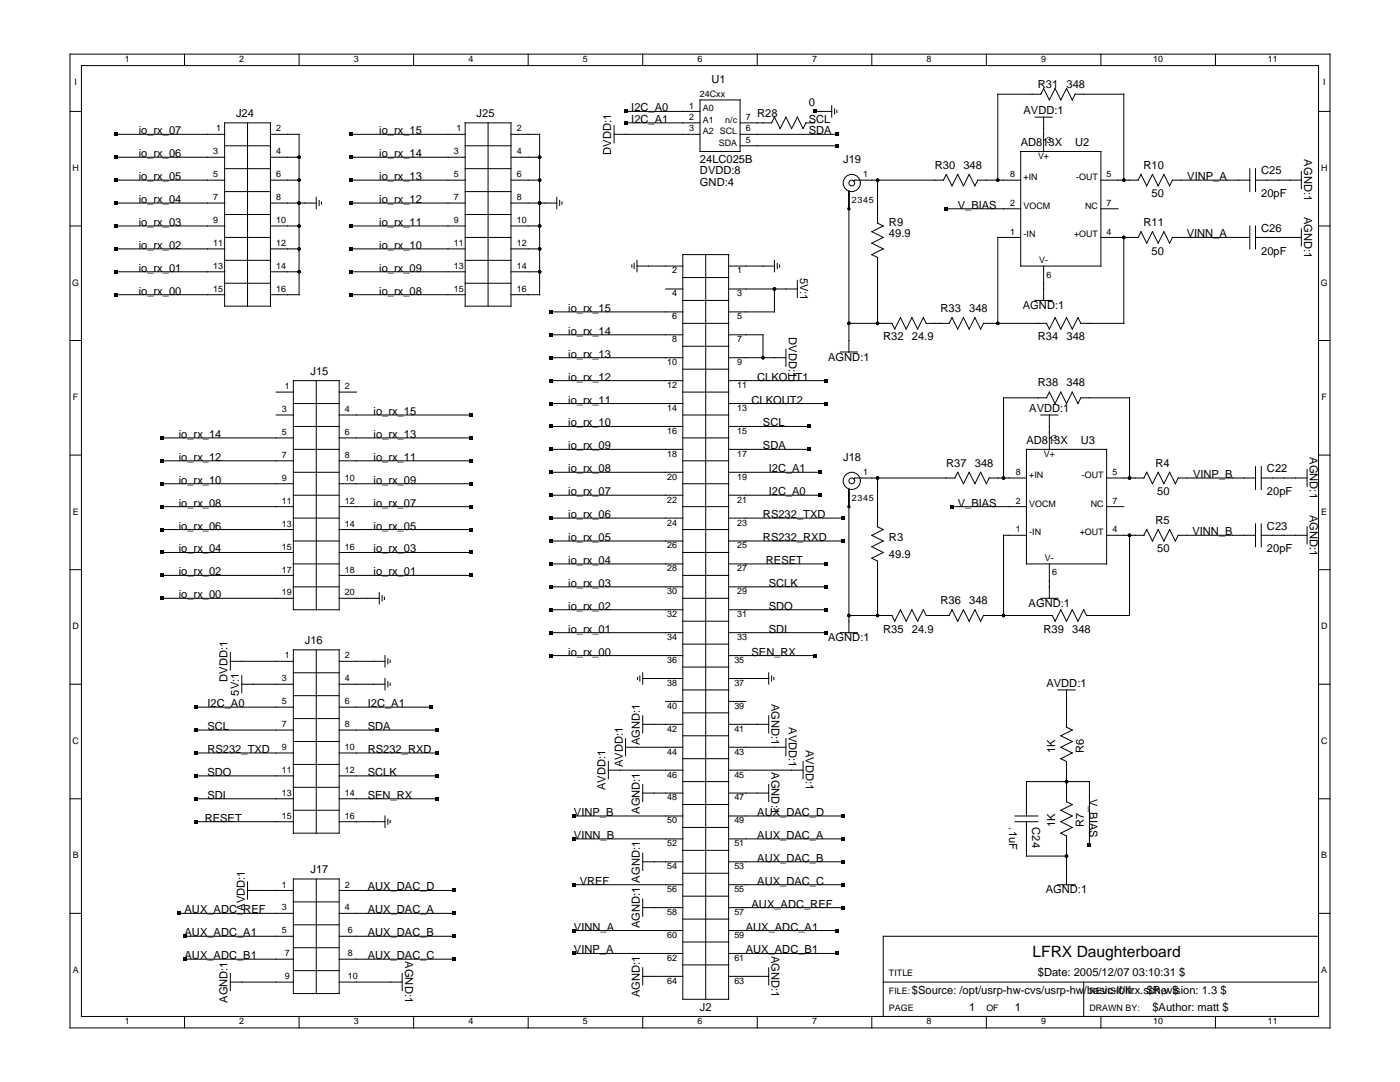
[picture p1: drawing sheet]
<svg xmlns="http://www.w3.org/2000/svg" width="279mm" height="216mm" viewBox="0 0 279 216" stroke-linecap="round" stroke-linejoin="round" font-family="sans-serif">
<g fill="none" stroke="#000" stroke-width=".2">
<path d="M14 10.8h251.4v194.3h-251.4zM16.3 13.1h246.8v189.7h-246.8zM36.8 10.8v2.3M59.7 10.8v2.3M82.5 10.8v2.3M105.4 10.8v2.3M128.3 10.8v2.3M139.7 19.9h8v10.3h-8zM151.1 10.8v2.3M174 10.8v2.3M196.8 10.8v2.3M207.7 18.8h-8.6v17.1"/>
<path d="M208.3 17.7l1.1 2.2 1.2-2.2 1.1 2.2 1.1-2.2 1.2 2.2 .6-1.1h9.7v17.1M208.3 17.7l-.6 1.1M219.7 10.8v2.3M242.6 10.8v2.3M14 22.2h2.3M23.1 26.8h21.7M23.1 35.9h21.7M23.1 31.4h21.7M44.8 29.1h9.2M44.8 24.5h9.2v36.6h-9.2zM44.8 33.7h9.2M44.8 38.2h9.2"/>
<path d="M49.4 24.5v36.6M54 26.8h5.7v32h-5.7M54 35.9h5.7M54 31.4h5.7M63.1 39.4v2.3M70 26.8h22.8M70 35.9h22.8M70 31.4h22.8M92.8 29.1h9.2M92.8 24.5h9.2v36.6h-9.2zM92.8 33.7h9.2M92.8 38.2h9.2"/>
<path d="M97.4 24.5v36.6M102 26.8h5.7v32h-5.7M102 35.9h5.7M102 31.4h5.7M111.1 39.4v2.3M122.6 26.8h17.1M122.6 25.1v3.4M124.8 22.2h14.9M124.8 24.5h14.9M147.7 29.1h19.4M147.7 26.8h19.4M147.7 24.5h6.3l.6-1.1 1.1 2.3 1.1-2.3 1.2 2.3 1.1-2.3 1.2 2.3 .5-1.2"/>
<path d="M160.8 24.5h1.8M162.6 22.2h3.4M166 21.1v2.3M166.6 21.7v1M167 22v.5M169.5 38.2l-.1 32M175.1 35.9v8.6M203.7 30.2h16v22.9h-16zM203.7 35.9h-8.6l-.5 1.2-1.2-2.3-1.1 2.3-1.2-2.3-1.1 2.3-1.1-2.3-.6 1.1h-17.7l-.2 .2M206.6 23.4h3.4M208.3 23.4v6.8M219.7 35.9h7.5"/>
<path d="M227.1 35.9l.6-1.1 1.2 2.3 1.1-2.3 1.1 2.3 1.2-2.3 1.1 2.3 .6-1.2h15.4M249.4 33.7v4.5M250.6 35.9h9.1M250.6 33.7v4.5M259.7 34.2v3.5M263.1 22.2h2.3M14 45.1h2.3M23.1 45.1h21.7M23.1 40.5h21.7M23.1 58.8h21.7M23.1 54.2h21.7M23.1 49.7h21.7"/>
<path d="M44.8 47.4h9.2M44.8 42.8h9.2M44.8 56.5h9.2M44.8 51.9h9.2M54 45.1h5.7M54 40.5h9.1M54 54.2h5.7M54 49.7h5.7M63.7 40v1M64.1 40.3v.4M70 45.1h22.8M70 40.5h22.8"/>
<path d="M70 58.8h22.8M70 54.2h22.8M70 49.7h22.8M92.8 47.4h9.2M92.8 42.8h9.2M92.8 56.5h9.2M92.8 51.9h9.2M102 45.1h5.7M102 40.5h9.1M102 54.2h5.7M102 49.7h5.7M111.7 40v1"/>
<path d="M112.2 40.3v.4M126.1 52.9v.4M126.6 52.6v1M127.1 53.1h9.2M127.1 51.9v2.3M132.8 57.7h3.5M136.3 50.8h9.1v148.6h-9.1zM136.3 55.4h9.1M136.3 59.9h9.1M140.8 50.8v148.6M145.4 53.1h9.2M145.4 57.7h13.7"/>
<path d="M154.6 57.7v4.5h-9.2M154.6 51.9v2.3M155.1 52.6v1M155.6 52.9v.4M159.1 55.9v3.5M175.1 44.5l1.2 .6-2.3 1.1 2.3 1.2-2.3 1.1 2.3 1.2-2.3 1.1 1.1 .6v13.1M188.8 41.7h14.9M203.7 47.4h-4.6v17.1M206.6 59.9h3.4M208.3 53.1v6.8M219.7 47.4h7.5M219.7 41.7h3.4"/>
<path d="M224.3 47.4v17.1h-8.6l-.6-1.1-1.1 2.3-1.2-2.3-1.1 2.3-1.1-2.3-1.2 2.3M227.1 47.4l.6-1.2 1.2 2.3 1.1-2.3 1.1 2.3 1.2-2.3 1.1 2.3 .6-1.1h15.4M249.4 45.1v4.6M250.6 47.4h9.1M250.6 45.1v4.6M259.7 45.7v3.4M263.1 45.1h2.3M14 67.9h2.3M55.1 78.2h3.4M58.5 76h9.2v45.7h-9.2zM63.1 76v45.7M67.7 78.2h3.4"/>
<path d="M110 62.2h26.3M110 66.8h26.3M110 71.4h26.3M110 76h26.3M136.3 78.2h9.1M136.3 69.1h9.1M136.3 64.5h9.1M136.3 73.7h9.1M145.4 66.8h6.9v4.6M145.4 71.4h11.4M145.4 76h19.4M156.8 69.7v3.4"/>
<path d="M167.7 70.2h3.4M169.4 64.5h8.6M178 64.5l.6 1.2 1.1-2.3 1.1 2.3 1.2-2.3 1.1 2.3 1.2-2.3 .5 1.1h4.6M189.4 64.5l.6-1.1 1.1 2.3 1.2-2.3 1.1 2.3 1.2-2.3 1.1 2.3 .6-1.2h12.6l.5 1.2M209.4 78.2l1.2 2.3 1.1-2.3 1.1 2.3 1.2-2.3 1.1 2.3 .6-1.1h9.7v16M209.4 78.2l-.5 1.2h-8.6v16M263.1 67.9h2.3M14 90.8h2.3M32.3 92h26.2M32.3 87.4h26.2M32.3 96.5h26.2M55.1 82.8h3.4"/>
<path d="M58.5 80.5h9.2M58.5 85.1h9.2M58.5 89.7h9.2M58.5 94.2h9.2M58.5 98.8h9.2M67.7 92h26.3M67.7 87.4h26.3M67.7 96.5h26.3M67.7 82.8h26.3M110 80.5h26.3M110 85.1h26.3M110 89.7h26.3"/>
<path d="M110 94.2h26.3M110 98.8h26.3M136.3 92h9.1M136.3 87.4h9.1M136.3 96.5h9.1M136.3 82.8h9.1M145.4 80.5h19.4M145.4 85.1h16M145.4 89.7h16M145.4 94.2h18.3M145.4 98.8h18.3M169.5 97.6l-.1 28.6"/>
<path d="M175.1 95.4v9.7M190.6 95.4l.5-1.2 1.2 2.3 1.1-2.3 1.2 2.3 1.1-2.3 1.1 2.3 .6-1.1h7.4M190.6 95.4h-20l-.2 .2M204.8 89.7h16.1v22.8h-16.1zM207.7 82.8h3.4M209.4 82.8v6.9M220.9 95.4h7.4M228.3 95.4l.6-1.2 1.1 2.3 1.1-2.3 1.2 2.3 1.1-2.3 1.2 2.3 .5-1.1h15.5M250.6 93.1v4.6M251.7 95.4h9.2M251.7 93.1v4.6M260.9 93.7v3.4"/>
<path d="M263.1 90.8h2.3M14 113.7h2.3M32.3 105.7h26.2M32.3 101.1h26.2M32.3 114.8h26.2M32.3 119.4h26.2M32.3 110.2h26.2M58.5 103.4h9.2M58.5 108h9.2M58.5 112.5h9.2M58.5 117.1h9.2M67.7 105.7h26.3"/>
<path d="M67.7 101.1h26.3M67.7 114.8h26.3M67.7 119.4h8M67.7 110.2h26.3M75.7 118.2v2.3M76.3 118.9v1M76.7 119.2v.4M110 103.4h26.3M110 108h26.3M110 112.5h26.3M110 117.1h26.3M136.3 105.7h9.1"/>
<path d="M136.3 101.1h9.1M136.3 114.8h9.1M136.3 119.4h9.1M136.3 110.2h9.1M145.4 103.4h22.9M145.4 108h22.9M145.4 112.5h19.4M145.4 117.1h19.4M175.1 105.1l1.2 .6-2.3 1.1 2.3 1.2-2.3 1.1 2.3 1.1-2.3 1.2 1.1 .6v10.8M190 101.1h14.8M204.8 106.8h-4.5v16M207.7 119.4h3.4"/>
<path d="M209.4 112.5v6.9M220.9 101.1h3.4M220.9 106.8h7.4M225.4 106.8v16h-8.5l-.6-1.1-1.2 2.3-1.1-2.3-1.2 2.3-1.1-2.3-1.1 2.3M228.3 106.8l.6-1.1 1.1 2.3 1.1-2.3 1.2 2.3 1.1-2.3 1.2 2.3 .5-1.2h15.5M250.6 104.5v4.6M251.7 106.8h9.2M251.7 104.5v4.6M260.9 105.1v3.4M263.1 113.7h2.3M14 136.5h2.3M46 130.2v3.5"/>
<path d="M46 132h12.5M48.3 136.5h10.2M48.3 134.8v3.4M58.5 129.7h9.2v36.5h-9.2zM58.5 138.8h9.2M58.5 134.2h9.2M63.1 129.7v36.5M67.7 136.5h9.1M67.7 132h9.1M76.8 130.8v2.3M76.8 135.4v2.3M77.4 131.4v1.1"/>
<path d="M77.4 136v1M77.9 131.7v.5M77.9 136.3v.5M110 121.7h26.3M110 126.2h26.3M110 130.8h26.3M127.2 135.2v.4M127.7 134.9v1M128.3 135.4h8M128.3 134.2v2.3M132.8 140h3.5M136.3 124h9.1"/>
<path d="M136.3 128.5h9.1M136.3 133.1h9.1M136.3 137.7h9.1M145.4 121.7h19.4M145.4 126.2h19.4M145.4 130.8h17.2M145.4 135.4h8M145.4 140h3.4M153.4 134.2v2.3M154 134.9v1M154.4 135.2v.4M167.7 126.2h3.4"/>
<path d="M169.4 122.8h8.6M178 122.8l.6 1.2 1.1-2.3 1.1 2.3 1.2-2.3 1.1 2.3 1.2-2.3 .5 1.1h4.6M189.4 122.8l.6-1.1 1.1 2.3 1.2-2.3 1.1 2.3 1.2-2.3 1.1 2.3 .6-1.2h13.7l.6 1.2M211.1 137.7h3.5M212.8 137.7v7.4M263.1 136.5h2.3M14 159.4h2.3M39.1 159.4h19.4M39.1 141.1h19.4M39.1 150.2h19.4M39.1 145.7h19.4M39.1 154.8h19.4"/>
<path d="M58.5 143.4h9.2M58.5 148h9.2M58.5 157.1h9.2M58.5 152.5h9.2M67.7 159.4h19.4M67.7 141.1h18.3M67.7 150.2h19.4M67.7 145.7h19.4M67.7 154.8h19.4M121.4 153.7h14.9M121.4 152v3.4M124.8 149.1h11.5"/>
<path d="M124.8 147.4v3.4M128.3 144.5h8M128.3 158.2h8M128.3 142.8v3.4M128.3 156.5v3.5M136.3 142.2h9.1M136.3 146.8h9.1M136.3 151.4h9.1M136.3 156h9.1M145.4 144.5h8M145.4 149.1h11.4M145.4 153.7h14.9"/>
<path d="M145.4 158.2h8M153.4 142.8v3.4M153.4 156.5v3.5M156.8 147.4v3.4M160.3 152v3.4M212.8 145.1l1.2 .6-2.3 1.1 2.3 1.2-2.3 1.1 2.3 1.1-2.3 1.2 1.1 .6v8M212.8 160l1.2 .5-2.3 1.2 2.3 1.1-2.3 1.2 2.3 1.1-2.3 1.1 1.1 .6v9.7M263.1 159.4h2.3M39.1 164h19.4M49.4 177.7h9.1M49.4 176v3.4M58.5 175.4h9.2v22.9h-9.2z"/>
<path d="M58.5 180h9.2M58.5 161.7h9.2M63.1 175.4v22.9M67.7 164h9.1M67.7 177.7h22.8M76.8 162.8v2.3M77.4 163.4v1.1M77.9 163.7v.5M114.6 162.8h21.7M114.6 167.4h21.7M114.6 176.5h21.7M128.3 172h8"/>
<path d="M128.3 170.2v3.5M128.3 179.4v3.4M136.3 160.5h9.1M136.3 165.1h9.1M136.3 169.7h9.1M136.3 174.2h9.1M136.3 178.8h9.1M145.4 162.8h22.9M145.4 167.4h22.9M145.4 172h22.9M145.4 176.5h22.9M202.6 162.8h4.5"/>
<path d="M202.6 164h4.5M204.8 162.8v-6.8h12.6v12.5M204.8 164v6.8h8M211.1 176.5h3.5M14 182.2h2.3M35.7 182.2h22.8M36.8 186.8h21.7M36.8 191.4h21.7M46 196h12.5M46 194.3v3.4M58.5 184.5h9.2M58.5 189.1h9.2"/>
<path d="M58.5 193.7h9.2M67.7 186.8h22.8M67.7 196h12.6M67.7 182.2h22.8M67.7 191.4h22.8M80.3 194.3v3.4M114.6 185.7h21.7M114.6 190.3h21.7M128.3 181.1h8M128.3 194.8h8M128.3 193.1v3.4M136.3 183.4h9.1"/>
<path d="M136.3 192.5h9.1M136.3 188h9.1M145.4 181.1h22.9M145.4 185.7h21.7M145.4 190.3h21.7M145.4 194.8h8M153.4 193.1v3.4M176.3 196h86.8M216.3 196v6.8M263.1 186.8h-86.8v16M263.1 182.2h2.3M36.8 202.8v2.3"/>
<path d="M59.7 202.8v2.3M82.5 202.8v2.3M105.4 202.8v2.3M128.3 202.8v2.3M151.1 202.8v2.3M174 202.8v2.3M196.8 202.8v2.3M219.7 202.8v2.3M242.6 202.8v2.3"/>
<circle cx="170" cy="36.5" r="1.71"/>
<circle cx="170" cy="36.5" r=".57"/>
<circle cx="170" cy="96" r="1.71"/>
<circle cx="170" cy="96" r=".57"/>
</g>
<g fill="#000">
<path d="M22.8 35.6h.7v.7h-.7zM22.8 26.5h.7v.6h-.7zM22.8 31h.7v.7h-.7zM69.6 26.5h.7v.6h-.7zM69.6 35.6h.7v.7h-.7zM69.6 31h.7v.7h-.7zM124.5 24.2h.7v.7h-.7zM124.5 21.9h.7v.7h-.7zM162.2 21.9h.7v.7h-.7zM166.8 26.5h.7v.6h-.7zM166.8 28.7h.7v.7h-.7zM22.8 44.7h.7v.7h-.7z"/>
<path d="M22.8 53.9h.7v.7h-.7zM22.8 49.3h.7v.7h-.7zM22.8 40.2h.7v.7h-.7zM22.8 58.5h.7v.6h-.7zM69.6 44.7h.7v.7h-.7zM69.6 53.9h.7v.7h-.7zM69.6 40.2h.7v.7h-.7zM69.6 58.5h.7v.6h-.7zM69.6 49.3h.7v.7h-.7zM188.5 41.3h.7v.7h-.7zM109.6 61.9h.7v.7h-.7zM109.6 66.5h.7v.7h-.7z"/>
<path d="M109.6 71h.7v.7h-.7zM109.6 75.6h.7v.7h-.7zM164.5 75.6h.7v.7h-.7zM31.9 96.2h.7v.7h-.7zM31.9 91.6h.7v.7h-.7zM31.9 87h.7v.7h-.7zM93.6 96.2h.7v.7h-.7zM93.6 91.6h.7v.7h-.7zM93.6 87h.7v.7h-.7zM93.6 82.5h.7v.7h-.7zM109.6 80.2h.7v.7h-.7zM109.6 93.9h.7v.7h-.7z"/>
<path d="M109.6 84.8h.7v.6h-.7zM109.6 89.3h.7v.7h-.7zM109.6 98.5h.7v.7h-.7zM161.1 84.8h.7v.6h-.7zM161.1 89.3h.7v.7h-.7zM163.4 93.9h.6v.7h-.6zM163.4 98.5h.6v.7h-.6zM164.5 80.2h.7v.7h-.7zM31.9 119h.7v.7h-.7zM31.9 114.5h.7v.7h-.7zM31.9 109.9h.7v.7h-.7zM31.9 105.3h.7v.7h-.7z"/>
<path d="M31.9 100.8h.7v.6h-.7zM93.6 114.5h.7v.7h-.7zM93.6 109.9h.7v.7h-.7zM93.6 105.3h.7v.7h-.7zM93.6 100.8h.7v.6h-.7zM109.6 107.6h.7v.7h-.7zM109.6 103h.7v.7h-.7zM109.6 112.2h.7v.7h-.7zM109.6 116.8h.7v.6h-.7zM164.5 116.8h.7v.6h-.7zM164.5 112.2h.7v.7h-.7zM167.9 107.6h.7v.7h-.7z"/>
<path d="M167.9 103h.7v.7h-.7zM189.6 100.8h.7v.6h-.7zM109.6 121.3h.7v.7h-.7zM109.6 130.5h.7v.7h-.7zM109.6 125.9h.7v.7h-.7zM162.2 130.5h.7v.7h-.7zM164.5 121.3h.7v.7h-.7zM164.5 125.9h.7v.7h-.7zM38.8 145.3h.7v.7h-.7zM38.8 149.9h.7v.7h-.7zM38.8 159h.7v.7h-.7zM38.8 154.5h.7v.7h-.7z"/>
<path d="M38.8 140.8h.7v.6h-.7zM85.6 140.8h.7v.6h-.7zM86.8 145.3h.7v.7h-.7zM86.8 149.9h.7v.7h-.7zM86.8 159h.7v.7h-.7zM86.8 154.5h.7v.7h-.7zM38.8 163.6h.7v.7h-.7zM90.2 177.3h.7v.7h-.7zM114.2 162.5h.7v.7h-.7zM114.2 167h.7v.7h-.7zM114.2 176.2h.7v.7h-.7zM167.9 167h.7v.7h-.7z"/>
<path d="M167.9 171.6h.7v.7h-.7zM167.9 176.2h.7v.7h-.7zM167.9 162.5h.7v.7h-.7zM217.1 168.2h.7v.7h-.7zM35.3 181.9h.7v.7h-.7zM36.5 191.1h.7v.6h-.7zM36.5 186.5h.7v.7h-.7zM90.2 191.1h.7v.6h-.7zM90.2 186.5h.7v.7h-.7zM90.2 181.9h.7v.7h-.7zM114.2 189.9h.7v.7h-.7zM114.2 185.3h.7v.7h-.7z"/>
<path d="M166.8 185.3h.7v.7h-.7zM166.8 189.9h.7v.7h-.7zM167.9 180.8h.7v.7h-.7z"/>
<circle cx="59.7" cy="35.9" r=".34"/>
<circle cx="59.7" cy="31.4" r=".34"/>
<circle cx="107.7" cy="35.9" r=".34"/>
<circle cx="107.7" cy="31.4" r=".34"/>
<circle cx="175.1" cy="35.9" r=".34"/>
<circle cx="199.1" cy="35.9" r=".34"/>
<circle cx="224.3" cy="35.9" r=".34"/>
<circle cx="59.7" cy="40.5" r=".34"/>
<circle cx="59.7" cy="54.2" r=".34"/>
<circle cx="59.7" cy="49.7" r=".34"/>
<circle cx="59.7" cy="45.1" r=".34"/>
<circle cx="107.7" cy="40.5" r=".34"/>
<circle cx="107.7" cy="54.2" r=".34"/>
<circle cx="107.7" cy="49.7" r=".34"/>
<circle cx="107.7" cy="45.1" r=".34"/>
<circle cx="154.6" cy="57.7" r=".34"/>
<circle cx="169.4" cy="41.7" r=".34"/>
<circle cx="224.3" cy="47.4" r=".34"/>
<circle cx="152.3" cy="71.4" r=".34"/>
<circle cx="169.4" cy="64.5" r=".34"/>
<circle cx="175.1" cy="64.5" r=".34"/>
<circle cx="199.1" cy="64.5" r=".34"/>
<circle cx="175.1" cy="95.4" r=".34"/>
<circle cx="200.3" cy="95.4" r=".34"/>
<circle cx="225.4" cy="95.4" r=".34"/>
<circle cx="169.4" cy="101.1" r=".34"/>
<circle cx="225.4" cy="106.8" r=".34"/>
<circle cx="169.4" cy="122.8" r=".34"/>
<circle cx="175.1" cy="122.8" r=".34"/>
<circle cx="200.3" cy="122.8" r=".34"/>
<circle cx="212.8" cy="156" r=".34"/>
<circle cx="212.8" cy="170.8" r=".34"/>
</g>
<text font-size="3.1" x="206.1" y="191">LFRX Daughterboard</text>
<g font-size="2.2">
<text x="142" y="16.5">U1</text>
<text x="207.1" y="17.7">R31</text>
<text x="212.8" y="17.7">348</text>
<text x="47.1" y="23.4">J24</text>
<text x="95.1" y="23.4">J25</text>
<text x="126" y="22.2">I2C_A0</text>
<text x="151.1" y="23.4">R28</text>
<text x="161.4" y="21.1">0</text>
<text x="204.3" y="22.8">AVDD:1</text>
<text x="27.7" y="26.8">io_rx_07</text>
<text x="75.7" y="26.8">io_rx_15</text>
<text x="126" y="24.5">I2C_A1</text>
<text x="161.4" y="24.5">SCL</text>
<text x="161.4" y="26.8">SDA</text>
<text x="203.7" y="29.1">AD813X</text>
<text x="214.6" y="29.1">U2</text>
<text x="27.7" y="35.9">io_rx_05</text>
<text x="27.7" y="31.4">io_rx_06</text>
<text x="75.7" y="35.9">io_rx_13</text>
<text x="75.7" y="31.4">io_rx_14</text>
<text x="122" y="30.9" transform="rotate(-90 122 30.9)">DVDD:1</text>
<text x="139.7" y="32.5">24LC025B</text>
<text x="139.7" y="34.8">DVDD:8</text>
<text x="168.3" y="32.5">J19</text>
<text x="186.6" y="33.7">R30</text>
<text x="192.3" y="33.7">348</text>
<text x="228.2" y="33.7">R10</text>
<text x="236.9" y="35.9">VINP_A</text>
<text x="251.7" y="34.8">C25</text>
<text x="260.3" y="31.8" transform="rotate(90 260.3 31.8)">AGND:1</text>
<text x="27.7" y="40.5">io_rx_04</text>
<text x="75.7" y="40.5">io_rx_12</text>
<text x="139.7" y="37.1">GND:4</text>
<text x="191.1" y="41.7">V_BIAS</text>
<text x="229.8" y="39.4">50</text>
<text x="251.7" y="39.4">20pF</text>
<text x="27.7" y="45.1">io_rx_03</text>
<text x="75.7" y="45.1">io_rx_11</text>
<text x="177.4" y="45.1">R9</text>
<text x="177.4" y="47.4">49.9</text>
<text x="228.2" y="45.1">R11</text>
<text x="236.8" y="47.4">VINN_A</text>
<text x="251.7" y="46.2">C26</text>
<text x="260.3" y="43.2" transform="rotate(90 260.3 43.2)">AGND:1</text>
<text x="27.7" y="49.7">io_rx_02</text>
<text x="75.7" y="49.7">io_rx_10</text>
<text x="229.8" y="50.8">50</text>
<text x="251.7" y="50.8">20pF</text>
<text x="27.7" y="54.2">io_rx_01</text>
<text x="27.7" y="58.8">io_rx_00</text>
<text x="75.7" y="54.2">io_rx_09</text>
<text x="75.7" y="58.8">io_rx_08</text>
<text x="159.7" y="55.4" transform="rotate(90 159.7 55.4)">5V:1</text>
<text x="113.4" y="62.2">io_rx_15</text>
<text x="187.7" y="62.2">R33</text>
<text x="193.4" y="62.2">348</text>
<text x="204.1" y="61.7">AGND:1</text>
<text x="113.4" y="66.8">io_rx_14</text>
<text x="113.4" y="71.4">io_rx_13</text>
<text x="157.4" y="67.3" transform="rotate(90 157.4 67.3)">DVDD:1</text>
<text x="165.3" y="71.9">AGND:1</text>
<text x="176.3" y="67.9">R32</text>
<text x="182" y="67.9">24.9</text>
<text x="207.1" y="67.9">R34</text>
<text x="212.8" y="67.9">348</text>
<text x="62" y="74.8">J15</text>
<text x="113.4" y="76">io_rx_12</text>
<text x="151.1" y="76">CLKOUT1</text>
<text x="207.1" y="77.1">R38</text>
<text x="212.8" y="77.1">348</text>
<text x="74.5" y="82.8">io_rx_15</text>
<text x="113.4" y="80.5">io_rx_11</text>
<text x="150" y="80.5">CLKOUT2</text>
<text x="205.4" y="82.2">AVDD:1</text>
<text x="35.7" y="87.4">io_rx_14</text>
<text x="74.5" y="87.4">io_rx_13</text>
<text x="113.4" y="85.1">io_rx_10</text>
<text x="113.4" y="89.7">io_rx_09</text>
<text x="152.3" y="85.1">SCL</text>
<text x="152.3" y="89.7">SDA</text>
<text x="204.8" y="88.5">AD813X</text>
<text x="215.7" y="88.5">U3</text>
<text x="35.7" y="92">io_rx_12</text>
<text x="74.5" y="92">io_rx_11</text>
<text x="113.4" y="94.2">io_rx_08</text>
<text x="153.4" y="94.2">I2C_A1</text>
<text x="168.3" y="92">J18</text>
<text x="188.8" y="93.1">R37</text>
<text x="194.6" y="93.1">348</text>
<text x="230.6" y="93.1">R4</text>
<text x="238.1" y="95.4">VINP_B</text>
<text x="252.9" y="94.2">C22</text>
<text x="261.4" y="91.2" transform="rotate(90 261.4 91.2)">AGND:1</text>
<text x="35.7" y="101.1">io_rx_08</text>
<text x="35.7" y="96.5">io_rx_10</text>
<text x="74.5" y="101.1">io_rx_07</text>
<text x="74.5" y="96.5">io_rx_09</text>
<text x="113.4" y="98.8">io_rx_07</text>
<text x="153.4" y="98.8">I2C_A0</text>
<text x="191.1" y="101.1">V_BIAS</text>
<text x="231" y="98.8">50</text>
<text x="252.9" y="98.8">20pF</text>
<text x="35.7" y="105.7">io_rx_06</text>
<text x="74.5" y="105.7">io_rx_05</text>
<text x="113.4" y="108">io_rx_05</text>
<text x="113.4" y="103.4">io_rx_06</text>
<text x="152.3" y="108">RS232_RXD</text>
<text x="152.3" y="103.4">RS232_TXD</text>
<text x="177.4" y="108">R3</text>
<text x="230.6" y="104.5">R5</text>
<text x="238" y="106.8">VINN_B</text>
<text x="252.9" y="105.7">C23</text>
<text x="261.4" y="102.7" transform="rotate(90 261.4 102.7)">AGND:1</text>
<text x="35.7" y="110.2">io_rx_04</text>
<text x="74.5" y="110.2">io_rx_03</text>
<text x="113.4" y="112.5">io_rx_04</text>
<text x="152.9" y="112.5">RESET</text>
<text x="177.4" y="111.4">49.9</text>
<text x="231" y="110.2">50</text>
<text x="252.9" y="110.2">20pF</text>
<text x="35.7" y="119.4">io_rx_00</text>
<text x="35.7" y="114.8">io_rx_02</text>
<text x="74.5" y="114.8">io_rx_01</text>
<text x="113.4" y="117.1">io_rx_03</text>
<text x="153.4" y="117.1">SCLK</text>
<text x="113.4" y="121.7">io_rx_02</text>
<text x="153.4" y="121.7">SDO</text>
<text x="187.7" y="120.5">R36</text>
<text x="193.4" y="120.5">348</text>
<text x="205.3" y="121.1">AGND:1</text>
<text x="60.8" y="128.5">J16</text>
<text x="113.4" y="130.8">io_rx_00</text>
<text x="113.4" y="126.2">io_rx_01</text>
<text x="150" y="130.8">SEN_RX</text>
<text x="153.4" y="126.2">SDI</text>
<text x="165.3" y="127.9">AGND:1</text>
<text x="176.3" y="126.2">R35</text>
<text x="182" y="126.2">24.9</text>
<text x="208.3" y="126.2">R39</text>
<text x="214" y="126.2">348</text>
<text x="45.4" y="136" transform="rotate(-90 45.4 136)">DVDD:1</text>
<text x="208.8" y="137.1">AVDD:1</text>
<text x="41.4" y="141.1">I2C_A0</text>
<text x="47.7" y="138.8" transform="rotate(-90 47.7 138.8)">5V:1</text>
<text x="73.4" y="141.1">I2C_A1</text>
<text x="154" y="140.4" transform="rotate(90 154 140.4)">AGND:1</text>
<text x="41.4" y="145.7">SCL</text>
<text x="73.4" y="145.7">SDA</text>
<text x="127.7" y="148.7" transform="rotate(-90 127.7 148.7)">AGND:1</text>
<text x="157.4" y="145.1" transform="rotate(90 157.4 145.1)">AVDD:1</text>
<text x="160.8" y="149.7" transform="rotate(90 160.8 149.7)">AVDD:1</text>
<text x="41.4" y="150.2">RS232_TXD</text>
<text x="41.4" y="154.8">SDO</text>
<text x="73.4" y="150.2">RS232_RXD</text>
<text x="73.4" y="154.8">SCLK</text>
<text x="124.3" y="153.1" transform="rotate(-90 124.3 153.1)">AVDD:1</text>
<text x="154" y="154.1" transform="rotate(90 154 154.1)">AGND:1</text>
<text x="210.6" y="150.2" transform="rotate(-90 210.6 150.2)">1K</text>
<text x="216.3" y="150.2" transform="rotate(-90 216.3 150.2)">R6</text>
<text x="41.4" y="159.4">SDI</text>
<text x="73.4" y="159.4">SEN_RX</text>
<text x="120.8" y="157.7" transform="rotate(-90 120.8 157.7)">AVDD:1</text>
<text x="217.4" y="159.4" transform="rotate(90 217.4 159.4)">V_BIAS</text>
<text x="40.8" y="164">RESET</text>
<text x="114.6" y="162.8">VINP_B</text>
<text x="114.6" y="167.4">VINN_B</text>
<text x="127.7" y="162.4" transform="rotate(-90 127.7 162.4)">AGND:1</text>
<text x="151.1" y="167.4">AUX_DAC_A</text>
<text x="151.1" y="162.8">AUX_DAC_D</text>
<text x="201.4" y="165.1" transform="rotate(90 201.4 165.1)">.1uF</text>
<text x="206" y="165.1" transform="rotate(90 206 165.1)">C24</text>
<text x="210.6" y="165.1" transform="rotate(-90 210.6 165.1)">1K</text>
<text x="216.3" y="165.1" transform="rotate(-90 216.3 165.1)">R7</text>
<text x="151.1" y="172">AUX_DAC_B</text>
<text x="62" y="174.2">J17</text>
<text x="73.4" y="177.7">AUX_DAC_D</text>
<text x="115.7" y="176.5">VREF</text>
<text x="127.7" y="176.1" transform="rotate(-90 127.7 176.1)">AGND:1</text>
<text x="151.1" y="176.5">AUX_DAC_C</text>
<text x="208.7" y="178.2">AGND:1</text>
<text x="36.8" y="182.2">AUX_ADC_REF</text>
<text x="48.8" y="181.7" transform="rotate(-90 48.8 181.7)">AVDD:1</text>
<text x="73.4" y="182.2">AUX_DAC_A</text>
<text x="114.6" y="185.7">VINN_A</text>
<text x="127.7" y="185.2" transform="rotate(-90 127.7 185.2)">AGND:1</text>
<text x="148.8" y="185.7">AUX_ADC_A1</text>
<text x="150" y="181.1">AUX_ADC_REF</text>
<text x="36.8" y="191.4">AUX_ADC_B1</text>
<text x="36.8" y="186.8">AUX_ADC_A1</text>
<text x="73.4" y="191.4">AUX_DAC_C</text>
<text x="73.4" y="186.8">AUX_DAC_B</text>
<text x="80.8" y="191.8" transform="rotate(90 80.8 191.8)">AGND:1</text>
<text x="114.6" y="190.3">VINP_A</text>
<text x="148.8" y="190.3">AUX_ADC_B1</text>
<text x="154" y="190.7" transform="rotate(90 154 190.7)">AGND:1</text>
<text x="207.1" y="194.8">$Date: 2005/12/07 03:10:31 $</text>
<text x="45.4" y="200.1" transform="rotate(-90 45.4 200.1)">AGND:1</text>
<text x="127.7" y="199" transform="rotate(-90 127.7 199)">AGND:1</text>
<text x="139.7" y="201.7">J2</text>
<text x="182" y="198.3">$Source: /opt/usrp-hw-cvs/usrp-hw/basic-lf/lfrx.sch,v $</text>
<text x="193.4" y="201.7">1</text>
<text x="202.6" y="201.7">1</text>
<text x="228.9" y="198.3">$Revision: 1.3 $</text>
<text x="230" y="201.7">$Author: matt $</text>
</g>
<g font-size="1.8">
<text x="14.9" y="17">I</text>
<text x="24.9" y="12.4">1</text>
<text x="47.8" y="12.4">2</text>
<text x="70.6" y="12.4">3</text>
<text x="93.5" y="12.4">4</text>
<text x="116.3" y="12.4">5</text>
<text x="139.2" y="12.4">6</text>
<text x="162.1" y="12.4">7</text>
<text x="184.9" y="12.4">8</text>
<text x="207.8" y="12.4">9</text>
<text x="230.1" y="12.4">10</text>
<text x="253" y="12.4">11</text>
<text x="264" y="17">I</text>
<text x="137.6" y="21.7">1</text>
<text x="137.6" y="23.9">2</text>
<text x="139.7" y="19.4">24Cxx</text>
<text x="140.3" y="22.2">A0</text>
<text x="148.8" y="23.9">7</text>
<text x="43.1" y="26.2">1</text>
<text x="55.1" y="26.2">2</text>
<text x="91.1" y="26.2">1</text>
<text x="103.1" y="26.2">2</text>
<text x="137.6" y="26.2">3</text>
<text x="140.3" y="26.8">A2 SCL</text>
<text x="140.3" y="24.5">A1</text>
<text x="143.5" y="29.1">SDA</text>
<text x="144.8" y="24.5">n/c</text>
<text x="148.8" y="28.5">5</text>
<text x="148.8" y="26.2">6</text>
<text x="208.8" y="28.5">3</text>
<text x="14.5" y="34.1">H</text>
<text x="42.5" y="30.8">3</text>
<text x="42.5" y="35.4">5</text>
<text x="55.1" y="30.8">4</text>
<text x="55.1" y="35.4">6</text>
<text x="90.5" y="30.8">3</text>
<text x="90.5" y="35.4">5</text>
<text x="103.1" y="30.8">4</text>
<text x="103.1" y="35.4">6</text>
<text x="172.3" y="35.4">1</text>
<text x="201.6" y="35.4">8</text>
<text x="204.3" y="35.9">+IN</text>
<text x="207.2" y="31.7">V+</text>
<text x="214.8" y="35.9">-OUT</text>
<text x="220.9" y="35.4">5</text>
<text x="263.6" y="34.1">H</text>
<text x="42.5" y="39.9">7</text>
<text x="55.1" y="39.9">8</text>
<text x="90.5" y="39.9">7</text>
<text x="103.1" y="39.9">8</text>
<text x="170" y="40.5">2345</text>
<text x="201.6" y="41.1">2</text>
<text x="204.3" y="41.7">VOCM</text>
<text x="216.6" y="41.7">NC</text>
<text x="220.9" y="41.1">7</text>
<text x="42.5" y="44.5">9</text>
<text x="55.1" y="44.5">10</text>
<text x="90.5" y="44.5">9</text>
<text x="103.1" y="44.5">10</text>
<text x="201.6" y="46.8">1</text>
<text x="204.3" y="47.4">-IN</text>
<text x="214.3" y="47.4">+OUT</text>
<text x="220.9" y="46.8">4</text>
<text x="42.5" y="53.7">13</text>
<text x="42.5" y="49.1">11</text>
<text x="55.1" y="53.7">14</text>
<text x="55.1" y="49.1">12</text>
<text x="90.5" y="53.7">13</text>
<text x="90.5" y="49.1">11</text>
<text x="103.1" y="53.7">14</text>
<text x="103.1" y="49.1">12</text>
<text x="207.4" y="52.5">V-</text>
<text x="14.4" y="57">G</text>
<text x="42.5" y="58.2">15</text>
<text x="55.1" y="58.2">16</text>
<text x="90.5" y="58.2">15</text>
<text x="103.1" y="58.2">16</text>
<text x="134.1" y="54.6">2</text>
<text x="134.1" y="59.1">4</text>
<text x="147.1" y="54.6">1</text>
<text x="147.1" y="59.1">3</text>
<text x="208.8" y="55.4">6</text>
<text x="263.6" y="57">G</text>
<text x="134.1" y="63.7">6</text>
<text x="147.1" y="63.7">5</text>
<text x="134.1" y="68.3">8</text>
<text x="147.1" y="68.3">7</text>
<text x="56.8" y="77.7">1</text>
<text x="68.8" y="77.7">2</text>
<text x="133.1" y="72.9">10</text>
<text x="133.1" y="77.4">12</text>
<text x="147.1" y="72.9">9</text>
<text x="147.1" y="77.4">11</text>
<text x="14.6" y="79.8">F</text>
<text x="56.3" y="82.2">3</text>
<text x="68.8" y="82.2">4</text>
<text x="133.1" y="82">14</text>
<text x="147.1" y="82">13</text>
<text x="263.7" y="79.8">F</text>
<text x="56.3" y="86.8">5</text>
<text x="68.8" y="86.8">6</text>
<text x="133.1" y="86.6">16</text>
<text x="147.1" y="86.6">15</text>
<text x="210" y="88">3</text>
<text x="56.3" y="96">9</text>
<text x="56.3" y="91.4">7</text>
<text x="68.8" y="96">10</text>
<text x="68.8" y="91.4">8</text>
<text x="133.1" y="91.1">18</text>
<text x="133.1" y="95.7">20</text>
<text x="147.1" y="91.1">17</text>
<text x="147.1" y="95.7">19</text>
<text x="172.3" y="94.8">1</text>
<text x="202.7" y="94.8">8</text>
<text x="205.4" y="95.4">+IN</text>
<text x="208.3" y="91.1">V+</text>
<text x="215.9" y="95.4">-OUT</text>
<text x="222" y="94.8">5</text>
<text x="56.3" y="100.5">11</text>
<text x="68.8" y="100.5">12</text>
<text x="133.1" y="100.3">22</text>
<text x="147.1" y="100.3">21</text>
<text x="170" y="100">2345</text>
<text x="202.7" y="100.5">2</text>
<text x="205.4" y="101.1">VOCM</text>
<text x="217.7" y="101.1">NC</text>
<text x="222" y="100.5">7</text>
<text x="14.5" y="102.7">E</text>
<text x="56.3" y="105.1">13</text>
<text x="68.8" y="105.1">14</text>
<text x="133.1" y="104.9">24</text>
<text x="147.1" y="104.9">23</text>
<text x="202.7" y="106.2">1</text>
<text x="205.4" y="106.8">-IN</text>
<text x="215.5" y="106.8">+OUT</text>
<text x="222" y="106.2">4</text>
<text x="263.7" y="102.7">E</text>
<text x="56.3" y="109.7">15</text>
<text x="68.8" y="109.7">16</text>
<text x="133.1" y="109.4">26</text>
<text x="147.1" y="109.4">25</text>
<text x="208.5" y="112">V-</text>
<text x="56.3" y="114.2">17</text>
<text x="56.3" y="118.8">19</text>
<text x="68.8" y="114.2">18</text>
<text x="68.8" y="118.8">20</text>
<text x="133.1" y="114">28</text>
<text x="133.1" y="118.6">30</text>
<text x="147.1" y="114">27</text>
<text x="147.1" y="118.6">29</text>
<text x="210" y="114.8">6</text>
<text x="14.5" y="125.6">D</text>
<text x="133.1" y="123.1">32</text>
<text x="147.1" y="123.1">31</text>
<text x="263.6" y="125.6">D</text>
<text x="56.8" y="131.4">1</text>
<text x="68.8" y="131.4">2</text>
<text x="133.1" y="127.7">34</text>
<text x="147.1" y="127.7">33</text>
<text x="56.3" y="136">3</text>
<text x="68.8" y="136">4</text>
<text x="133.1" y="132.3">36</text>
<text x="133.1" y="136.9">38</text>
<text x="146.6" y="132.3">35</text>
<text x="146.6" y="136.9">37</text>
<text x="56.3" y="140.5">5</text>
<text x="68.8" y="140.5">6</text>
<text x="133.1" y="141.4">40</text>
<text x="146.6" y="141.4">39</text>
<text x="14.5" y="148.4">C</text>
<text x="56.3" y="149.7">9</text>
<text x="56.3" y="145.1">7</text>
<text x="68.8" y="149.7">10</text>
<text x="68.8" y="145.1">8</text>
<text x="133.1" y="146">42</text>
<text x="146.6" y="146">41</text>
<text x="263.6" y="148.4">C</text>
<text x="56.3" y="154.2">11</text>
<text x="68.8" y="154.2">12</text>
<text x="133.1" y="150.6">44</text>
<text x="133.1" y="155.2">46</text>
<text x="146.6" y="150.6">43</text>
<text x="146.6" y="155.2">45</text>
<text x="56.3" y="158.8">13</text>
<text x="68.8" y="158.8">14</text>
<text x="133.1" y="159.7">48</text>
<text x="146.6" y="159.7">47</text>
<text x="56.3" y="163.4">15</text>
<text x="68.8" y="163.4">16</text>
<text x="133.1" y="164.3">50</text>
<text x="146.6" y="164.3">49</text>
<text x="14.5" y="171.3">B</text>
<text x="133.1" y="168.9">52</text>
<text x="133.1" y="173.4">54</text>
<text x="146.6" y="168.9">51</text>
<text x="146.6" y="173.4">53</text>
<text x="263.7" y="171.3">B</text>
<text x="56.3" y="177.1">1</text>
<text x="68.8" y="177.1">2</text>
<text x="133.1" y="178">56</text>
<text x="146.6" y="178">55</text>
<text x="56.3" y="181.7">3</text>
<text x="68.8" y="181.7">4</text>
<text x="133.1" y="182.6">58</text>
<text x="146.6" y="182.6">57</text>
<text x="56.3" y="186.3">5</text>
<text x="56.8" y="190.8">7</text>
<text x="69.4" y="190.8">8</text>
<text x="69.4" y="186.3">6</text>
<text x="133.1" y="187.2">60</text>
<text x="133.1" y="191.7">62</text>
<text x="146.6" y="187.2">59</text>
<text x="146.6" y="191.7">61</text>
<text x="14.5" y="194.1">A</text>
<text x="56.8" y="195.4">9</text>
<text x="69.4" y="195.4">10</text>
<text x="133.1" y="196.3">64</text>
<text x="146.6" y="196.3">63</text>
<text x="177.4" y="194.8">TITLE</text>
<text x="263.7" y="194.1">A</text>
<text x="177.4" y="198.3">FILE:</text>
<text x="177.4" y="201.7">PAGE</text>
<text x="196.8" y="201.7">OF</text>
<text x="217.4" y="198.3">REVISION:</text>
<text x="217.4" y="201.7">DRAWN BY:</text>
<text x="24.9" y="204.4">1</text>
<text x="47.8" y="204.4">2</text>
<text x="70.6" y="204.4">3</text>
<text x="93.5" y="204.4">4</text>
<text x="116.3" y="204.4">5</text>
<text x="139.2" y="204.4">6</text>
<text x="162.1" y="204.4">7</text>
<text x="184.9" y="204.4">8</text>
<text x="207.8" y="204.4">9</text>
<text x="230.1" y="204.4">10</text>
<text x="253" y="204.4">11</text>
</g>
</svg>
